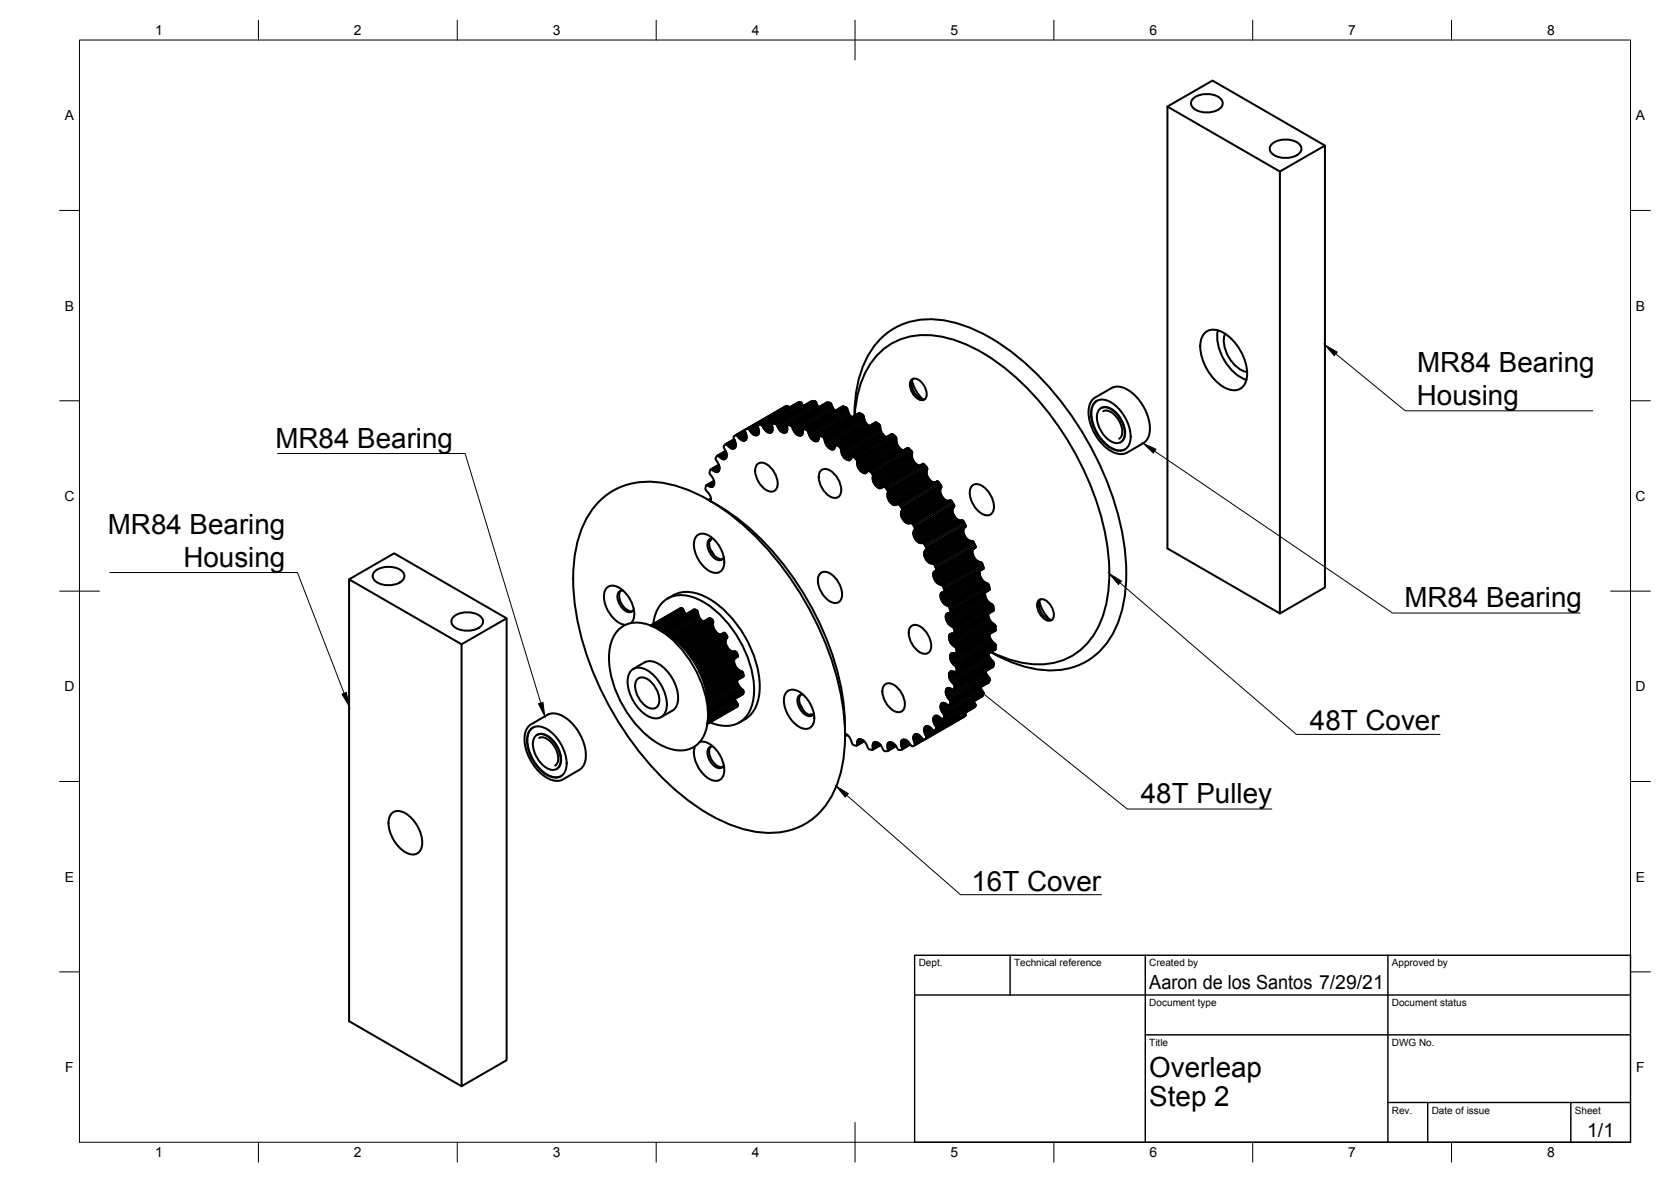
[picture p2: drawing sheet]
<svg xmlns="http://www.w3.org/2000/svg" width="420mm" height="297mm" viewBox="0 0 420 297" stroke-linecap="round" stroke-linejoin="round" font-family="sans-serif">
<g fill="none" stroke="#000" stroke-width=".51">
<path d="M293.5 26.8l28.3 16.3M300.1 24.7a5.5 5.5 0 0 1 7.1 .5 1.95 1.95 0 0 1-1.5 2.7 5.5 5.5 0 0 1-6-1.2 1.52 1.52 0 0 1 .4-2zM319.9 36.2a5.5 5.5 0 0 1 7.1 .4 1.95 1.95 0 0 1-1.6 2.7 5.5 5.5 0 0 1-5.9-1.2 1.52 1.52 0 0 1 .4-1.9zM333.1 36.6l-11.3 6.5v111.1l-28.3-16.4v-111l11.4-6.6 28.2 16.4v111l-11.3 6.6M229.1 95.6a1.8 1.8 0 0 1 2.7 .6l.7 1.1a2.53 2.53 0 0 1-.1 3.1 2.75 2.75 0 0 1-3.2-2 3.2 3.2 0 0 1-.1-2.8zM229.3 95.6a8.9 8.9 0 0 0 2.7 4.7M229.6 95.2a3.7 3.7 0 0 0 1.6 4.8l.9 .3h.5M302.9 83.7a3.8 3.8 0 0 1 4.8-.1 12.7 12.7 0 0 1 5.8 11.3 3.3 3.3 0 0 1-4.9 2.8 12.5 12.5 0 0 1-6.7-11.7l.2-.9zM306.2 83a12.1 12.1 0 0 0 7.2 12.5M308 83.8a8 8 0 0 0 2.5 8l.6 .5a4.8 4.8 0 0 0 2.5 1.2M180.6 118.5l-.5 .1M180.7 116.8l-2 1.2a1.02 1.02 0 0 0 .2 1.6 1.92 1.92 0 0 1 .3 2.7l-.2 .1"/>
<path d="M180.8 116.8l-2.1 1.2M180.8 118.3l-.7 .3h-.2M180.8 116.9l-2 1.1M180.8 117l-1.9 1M180.9 118l-1 .6-.3-.2M180.9 117.4l-1.6 .9-.3-.2M180.9 117.7l-1.3 .7-.3-.1M182.4 111.7l2.2-1.3-2.2 1.3-.4 .4v.4a2.02 2.02 0 0 1 .2 2.9h-.2M182.4 113.3l-2.1 1.2a.88 .88 0 0 0 0 1.5 1.67 1.67 0 0 1 .1 2.6M182.5 113.4l-2.2 1.1M182.5 113.4l-2.1 1.1M182.6 113.6l-1.9 1.1-.1-.1"/>
<path d="M182.6 115.1l-.8 .3M182.7 114.9l-.9 .5-.3-.1M182.7 113.9l-1.7 1-.3-.2M182.8 114.2l-1.5 .9-.3-.2M182.8 114.6l-1.3 .7-.2-.2M184.6 110.5l-2.1 1.1M184.7 110.6l-2.1 1M184.8 110.7l-2 1.1-.1-.1M184.8 112.5l-.6 .3M184.9 111.1l-1.8 1-.3-.3M184.9 112.3l-.7 .5-.3-.1M185 111.4l-1.6 .9-.3-.2"/>
<path d="M185 112.1l-1.1 .6-.3-.1M185.1 111.7l-1.5 .9-.2-.3M187.3 108.1l-2.3 1.3M187.3 108.3l-2 1.2-.1-.1M187.4 108l-2.4 1.4M187.4 108.5l-2 1.1-.1-.1M187.5 110.5l-.6 .3M187.5 108.8l-1.8 1.1-.3-.3M187.6 109.2l-1.7 1-.2-.3M187.6 110.4l-.9 .3M187.7 109.5l-1.5 .9-.3-.2M187.7 110.1l-1 .6-.2-.1"/>
<path d="M187.8 109.9l-1.3 .7-.3-.2M190.5 116.6a2.54 2.54 0 0 1 3.3 .9 5.2 5.2 0 0 1 1.5 5.3 1.95 1.95 0 0 1-3.2 0 5.5 5.5 0 0 1-1.9-5.8zM190.6 109.2l-.5 .2M190.6 107.2l-2 1.1-.2-.3M190.7 107.6l-1.9 1.1-.2-.4M190.7 109.1l-.8 .3M190.8 108l-1.7 .9-.3-.2M190.8 108.9l-.9 .5-.3-.1M190.8 108.3l-1.4 .9-.3-.3M190.9 108.6l-1.3 .7-.2-.1M193.8 108.7l.2-.1-.4 .1M194.1 106.6l-2 1.2-.2-.3"/>
<path d="M194.1 108.4l-.7 .3M194.2 107l-1.8 1.1-.3-.3M194.2 107.4l-1.6 1-.2-.3M194.2 108.2l-.8 .5h-.3M194.3 107.7l-1.4 .8-.3-.1M194.3 108l-1.2 .7-.2-.2M197.6 102.1l-12.6 7.3-.5 .3v.4a2.38 2.38 0 0 1 .3 2.5l-.4 .2M197.8 108.5l-.7 .3M197.8 102l-10.1 5.8M197.9 108.3l-.8 .5-.2-.1M197.9 102l-10 5.7M197.9 107.2l-1.7 1.1-.3-.4"/>
<path d="M198 108.1l-1.1 .6-.2-.1M198 107.6l-1.6 .9-.2-.2M198 107.9l-1.3 .7-.3-.1M198.1 102.1l-10.1 5.6M198.2 102.2l-9.9 5.7-.1-.1M198.3 102.3l-9.9 5.7-.1-.1M198.4 102.4l-.5-.4-.6 .2-9.9 5.7-.1 .4a2.04 2.04 0 0 1 .1 2.4l-.2 .1M200.9 101.1l-10.2 5.8M201.2 101l-10.2 5.8M201.3 101.1l-10 5.7M201.4 101.1l-9.9 5.7h-.1M201.5 101.2l-9.9 5.8-.1-.2"/>
<path d="M201.6 101.4l-9.9 5.7-.1-.1M201.7 109.3l-.6 .2M201.7 109.1l-.8 .4M201.8 101.8l-9.9 5.7-.2-.4M201.8 108.9l-.9 .6-.3-.1M201.9 108.7l-1.3 .7-.2-.2M201.9 108l-1.8 1-.2-.2M201.9 108.4l-1.5 .8-.3-.2M202 102l-.6-.9h-.8l-9.9 5.8-.1 .3a1.73 1.73 0 0 1-.3 2.2M204.2 100.8l-10 5.7M204.5 100.8l-9.9 5.7h-.3M204.8 100.8l-9.9 5.7h-.3"/>
<path d="M204.9 100.8l-10 5.7M205 100.9l-9.9 5.7-.1-.1M205.2 101l-9.9 5.8-.2-.2M205.3 101.2l-10 5.7v-.1M205.4 101.5l-9.9 5.8-.2-.4M205.6 101.9l-9.9 5.7-.2-.3M205.7 110.8l-.5 .1M205.7 110.6l-.7 .3M205.8 102.2l-9.9 5.7-.2-.3M205.8 110.4l-.8 .5-.3-.1M205.9 102.3l-.5-.8a.89 .89 0 0 0-1.3-.7l-10 5.8a2.58 2.58 0 0 1-.1 2M205.9 110.1l-1.2 .7-.2-.1"/>
<path d="M206 109.8l-1.5 .9-.2-.2M206.5 118.2a2.54 2.54 0 0 1 3.3 .9 5.2 5.2 0 0 1 1.4 5.3 1.95 1.95 0 0 1-3.1 0 5.5 5.5 0 0 1-1.9-5.8zM208 101.1l-10 5.7M208.3 101.1l-9.9 5.8-.3-.1M208.7 101.2l-9.9 5.7h-.4M208.8 101.3l-10 5.6M208.9 101.4l-9.9 5.7-.1-.1M209 101.5l-9.9 5.7-.1-.1M209.1 101.7l-9.9 5.7-.1-.2M209.2 102.1l-9.9 5.7-.1-.4M209.4 102.4l-9.9 5.7-.2-.3M209.6 102.8l-9.9 5.7-.2-.4"/>
<path d="M209.8 112.8l-.6 .2M209.8 103.1l-9.9 5.7-.2-.3M209.9 112.6l-.7 .4-.3-.1M210 103.3l-.6-.9a1.27 1.27 0 0 0-1.5-1.3l-9.9 5.8a2.09 2.09 0 0 1-.4 1.8l-.2 .1M210 112.3l-1.1 .6-.2-.1M210.1 112l-1.4 .8-.3-.2M211.9 102.1l-9.9 5.8M212 102.1l-10 5.7M212.4 102.2l-9.9 5.7-.3-.1M212.7 102.3l-9.9 5.8-.3-.2M212.8 102.4l-10 5.7M212.9 102.5l-9.8 5.8-.2-.2"/>
<path d="M213 102.7l-9.9 5.7v-.1M213.1 102.9l-9.9 5.7-.1-.2M213.2 103.2l-9.9 5.7-.1-.3M213.3 103.6l-9.9 5.7-.1-.4M213.5 103.9l-9.9 5.8-.2-.4M213.7 104.3l-9.9 5.7-.2-.3M213.9 104.5l-9.9 5.8-.2-.3M214 115.3l-.6 .4-.3-.1M214.1 115l-1 .6-.2-.1M214.2 104.8l-9.9 5.7-.3-.2M214.2 104.8a4.2 4.2 0 0 1-1.3-2.3l-1.1-.3-9.8 5.7a1.68 1.68 0 0 1-.7 1.6M214.8 104.5a28.1 28.1 0 0 1 5.9-18.6 17.7 17.7 0 0 1 17.1-5.3 45.3 45.3 0 0 1 22.5 13 79.1 79.1 0 0 1 22.6 44.9 35.5 35.5 0 0 1-3.3 21.1 17.5 17.5 0 0 1-19.3 8.5 33.9 33.9 0 0 1-11.2-4.2"/>
<path d="M214.9 104.4a23.4 23.4 0 0 1 6.9-16.3 17.8 17.8 0 0 1 17.2-2.9 48.9 48.9 0 0 1 22.5 15.9 72.6 72.6 0 0 1 17.3 39.6 30.7 30.7 0 0 1-3.9 19.1 16.3 16.3 0 0 1-17.2 6.9 30.4 30.4 0 0 1-8.5-2.9M216.1 103.8l-10 5.7M216.2 103.8l-10 5.7M216.5 104l-9.9 5.7-.3-.2M216.8 104.1l-9.9 5.8-.3-.2M217 104.3l-9.9 5.7-.2-.1M217.1 104.4l-9.9 5.7-.1-.1M217.1 104.5l-9.8 5.8-.1-.2M217.2 104.7l-9.9 5.7v-.1M217.3 105.1l-9.9 5.7-.1-.4M217.4 105.4l-9.9 5.7-.1-.3M217.5 105.8l-9.9 5.7-.1-.4"/>
<path d="M217.7 106.1l-9.9 5.8-.2-.4M217.9 106.4l-9.9 5.7-.2-.2M218 118.7l-.7 .2M218.1 106.7l-9.9 5.7-.2-.3M218.2 118.4l-.9 .5-.3-.1M218.3 106.9l-9.9 5.7-.2-.2M218.5 107a3.9 3.9 0 0 1-1.4-2.6l-1.1-.6-9.9 5.7-.3 1.1-.4 .3M220.2 106.1l-10 5.8M220.3 106.2l-10 5.7M220.7 106.4l-9.9 5.7-.3-.2M221 106.6l-9.9 5.7-.3-.2M221.1 106.7l-9.9 5.7-.1-.1"/>
<path d="M221.2 106.9l-9.9 5.7-.1-.2M221.3 107l-9.9 5.8-.1-.2M221.3 107.2l-9.9 5.7v-.1M221.4 107.5l-9.9 5.7-.1-.3M221.4 107.9l-9.9 5.7v-.4M221.5 108.2l-9.9 5.7-.1-.3M221.7 108.6l-9.9 5.7-.2-.4M221.8 108.9l-9.9 5.7-.1-.3M222.1 109.2l-9.9 5.7-.3-.3M222.3 109.4l-9.9 5.8-.2-.3M222.5 109.7l-9.9 5.7-.2-.2M222.8 109.8l-9.9 5.7-.3-.1"/>
<path d="M222.9 109.8a3.3 3.3 0 0 1-1.7-2.9l-1.1-.8-9.9 5.8-.3 .7-.5 .4M224.2 109.1l-10 5.7M224.4 109.1l-10.1 5.7M224.5 109.1l-10 5.7M224.8 109.4l-9.9 5.7-.3-.2M225.1 109.7l-9.9 5.7-.3-.3M225.2 109.8l-9.9 5.7-.1-.1M225.3 109.9l-9.9 5.8-.1-.2M225.4 110.1l-9.9 5.7-.1-.1M225.4 110.3l-9.9 5.7v-.2M225.4 110.6l-9.9 5.7v-.3M225.4 110.9l-9.9 5.7v-.3"/>
<path d="M225.5 111.3l-9.9 5.7-.1-.4M225.6 111.6l-9.9 5.8-.1-.4M225.7 112l-9.8 5.7-.2-.3M226 112.3l-10 5.7-.1-.3M226.2 112.5l-9.9 5.7-.3-.2M226.4 112.8l-9.9 5.7-.2-.3M226.7 113l-10 5.7-.2-.2M226.9 113.1l-9.9 5.7-.3-.1M227.1 113.2a3.1 3.1 0 0 1-1.8-3.3l-.8-.8h-.4l-9.9 5.7-.4 .7-.4 .2M228.3 112.6l-10 5.7M228.4 112.6l-10 5.7M228.5 112.7l-9.9 5.7-.1-.1"/>
<path d="M228.8 113l-9.9 5.7-.3-.3M229.2 113.3l-10 5.7-.3-.3M229.3 113.4l-9.9 5.7-.2-.1M229.3 114.2l-9.9 5.7 .1-.3M229.3 114.5l-9.9 5.7v-.3M229.3 113.6l-9.9 5.7v-.2M229.3 114.8l-9.9 5.8v-.4M229.4 113.9l-9.9 5.7v-.1M229.4 113.8l-9.9 5.7-.1-.2M229.4 115.2l-9.9 5.7-.1-.3M229.6 115.5l-10 5.7-.1-.3M229.7 115.8l-9.9 5.7-.2-.3"/>
<path d="M229.9 116.1l-9.9 5.7-.2-.3M230.1 116.4l-9.9 5.7-.2-.3M230.4 116.6l-9.9 5.7-.3-.2M230.6 116.8l-9.9 5.7-.2-.2M230.9 116.9l-9.9 5.7-.3-.1M231.1 117l-9.9 5.7-.2-.1M231.2 117a2.86 2.86 0 0 1-1.9-3.4l-.8-.9-.3-.1-9.9 5.7-.8 .6M232.1 116.6l-10 5.7M232.3 116.6l-10.1 5.7M232.4 116.7l-9.9 5.7-.1-.1M232.7 117l-9.9 5.8-.3-.4M233 117.4l-9.9 5.7-.3-.3"/>
<path d="M233 118.9l-9.9 5.7v-.3M233 118.5l-9.9 5.8 .1-.3M233 119.2l-9.9 5.7v-.3M233.1 117.5l-9.9 5.7-.1-.1M233.1 118.2l-9.9 5.8v-.3M233.2 117.7l-10 5.7v-.2M233.2 118l-10 5.7 .1-.1M233.2 119.5l-10 5.8-.1-.4M233.2 117.9l-9.9 5.7-.1-.2M233.3 119.9l-9.9 5.7-.2-.3M274.8 100.3l4.7-2.8 .8-.3h1.2l.9 .2 2.1 1.2 1.5 1.5 1.1 1.4 .9 1.5 .7 1.9 .4 2.1v1.3l-.3 1.5-.6 .9-.8 .7-4.8 2.6-1 .1-1-.2-2.4-1.3-1.5-1.6-1-1.3-1-1.8-.7-1.9-.3-1.9 .1-1.7 .4-1.2zM275.5 100.9a3.8 3.8 0 0 1 4.6 .7 10.7 10.7 0 0 1 4.1 9.1 2.78 2.78 0 0 1-4 2.3 10.5 10.5 0 0 1-5.8-10l.2-.9z"/>
<path d="M275.8 100.7a4.1 4.1 0 0 0-1.3 4.2 10.4 10.4 0 0 0 6.4 8.2l1.4 .1 .6-.3M276.4 102.9a2.53 2.53 0 0 1 3.5 .3 6.9 6.9 0 0 1 2.6 7.1 2.09 2.09 0 0 1-3.2 .6 7.4 7.4 0 0 1-3.4-6.8zM276.9 102.5l-.1 .1M276.9 102.5a3.4 3.4 0 0 1 3.8 1.3 6.6 6.6 0 0 1 2 6.4l-.9 1M277.4 103.3l.8-.1 1.1 .3 1.2 1 1 1.3 .5 1.4 .2 1.4-.2 1-.6 .7M151.2 125.4a18.6 18.6 0 0 1 18-3.5 49.6 49.6 0 0 1 22.4 14.6 78.8 78.8 0 0 1 20.6 42.9 35.4 35.4 0 0 1-3.3 21.1 17.5 17.5 0 0 1-19.4 8.4 45.2 45.2 0 0 1-22.4-12.9 79.1 79.1 0 0 1-22.7-45 35.4 35.4 0 0 1 3.3-21.1l1.1-1.7zM175.1 134.7a2.75 2.75 0 0 1 3.9 .4 7.6 7.6 0 0 1 2.8 7.7 2.27 2.27 0 0 1-3.5 .7 8.1 8.1 0 0 1-3.7-7.5zM178.6 135.4h.2l-.1 .3-.3 .3 .2-.1M178.6 135.8l-.2 .1M178.7 138.2l.8 1.3M178.7 135.4a3.7 3.7 0 0 0 1.6 4.8l.9 .3h.5M178.7 135.6l-.2 .1"/>
<path d="M178.8 125.4l-.5 .3a65.8 65.8 0 0 1 26.2 27.7 63.2 63.2 0 0 1 8 31.5M178.8 125.3l-.6 .4M178.8 125.7l-.3 .2M179.3 135.4a1.33 1.33 0 0 0-1.4 1.7 4 4 0 0 0 3.2 3.7l.7-.4 .2-.3M179.3 122.2l-.6 .2M179.5 121.9l-.8 .5-.3-.1M179.5 120.8l-1.8 1.1a1.29 1.29 0 0 0 .4 2l.6 1 .1 1.1M179.5 120.9l-1.8 1M179.6 121l-1.8 .9M179.6 121.6l-1.2 .7-.2-.2M179.6 121.3l-1.4 .8-.3-.1M222 122.4l-.8 .3"/>
<path d="M225.3 126.9l10.2-5.9a1.53 1.53 0 0 1 .9 2.3 2.28 2.28 0 0 0 2.7 2.5 1.42 1.42 0 0 1 .7 1.7 2.43 2.43 0 0 0 2.3 3.3 1.56 1.56 0 0 1 .6 1.6 2.18 2.18 0 0 0 .9 3.4l.8 .2a1.74 1.74 0 0 1 .8 1.7l-9.8 5.6M233.5 120.2l-9.9 5.7-.2-.3M233.7 120.4l-9.9 5.8-.2-.3M233.9 120.7l-9.9 5.7-.2-.2M234.1 120.9l-9.9 5.7-.2-.2M234.4 121.1l-9.9 5.7-.3-.2M234.7 121.2l-10 5.7-.2-.1M234.9 121.2l-9.9 5.7h-.3M235.1 121.2l-10.1 5.7M235.3 121.1a2.07 2.07 0 0 1-2.3-1.9v-.7a1.47 1.47 0 0 0-1-1.9l-10.5 6.1M235.6 121l-9.9 5.7M235.8 121l-10.1 5.7"/>
<path d="M235.9 121.1l-9.9 5.7-.1-.1M236 121.2l-9.9 5.7-.1-.1M236.3 121.5l-9.9 5.7-.3-.3M236.4 123.3l-9.9 5.7 .1-.3M236.4 123.6l-9.9 5.7v-.3M236.5 123l-9.9 5.7 .1-.3M236.5 123.9l-9.9 5.8-.1-.4M236.6 121.9l-9.9 5.7-.3-.4M236.6 122.7l-9.9 5.7 .1-.2M236.6 124.3l-9.9 5.7-.1-.3M236.6 122.1l-9.8 5.7-.1-.2M236.7 122.5l-9.9 5.6"/>
<path d="M236.7 122.2l-9.9 5.7v-.1M236.7 122.4l-9.9 5.7v-.2M236.8 124.6l-9.9 5.7-.2-.3M237 124.9l-9.9 5.7-.2-.3M237.2 125.1l-9.9 5.8-.2-.3M237.4 125.4l-9.9 5.7-.2-.2M237.6 125.6l-9.8 5.7-.3-.2M237.9 125.8l-9.9 5.7-.2-.2M238.2 125.8l-9.9 5.7h-.3M238.4 125.8l-9.9 5.8-.2-.1M238.7 125.8l-10.2 5.8M238.9 125.7l-10.1 5.8"/>
<path d="M239 125.7l-10 5.8M239.1 125.8l-10 5.6M239.2 125.9l-9.9 5.7-.1-.1M239.4 126l-9.9 5.7-.2-.1M239.5 128.3l-9.9 5.7 .1-.3M239.5 128l-9.8 5.7v-.2M239.5 128.6l-9.8 5.8-.1-.4M239.6 126.4l-9.9 5.7-.2-.4M239.6 127.7l-9.9 5.8 .1-.2M239.6 129l-9.9 5.7v-.3M239.8 127.5l-10 5.8 .2-.2M239.8 129.3l-9.9 5.7-.2-.3"/>
<path d="M239.8 126.8l-9.8 5.7-.3-.4M239.9 127.3l-9.9 5.7M239.9 126.9l-9.9 5.7v-.1M239.9 129.6l-9.9 5.7-.1-.3M239.9 127.2l-9.9 5.8 .1-.2M240 127.1l-9.9 5.7-.1-.2M240.1 129.9l-9.9 5.7-.2-.3M240.3 130.2l-9.9 5.7-.2-.3M240.6 130.4l-9.9 5.7-.3-.2M240.8 130.6l-9.9 5.7-.2-.2M241.1 130.7l-9.9 5.7-.3-.1M241.4 130.8l-9.9 5.7-.3-.1"/>
<path d="M241.6 130.8l-10.1 5.7M241.9 130.8l-10.2 5.7M242 130.8l-10 5.7M242.1 130.8l-10 5.7M242.2 130.9l-9.9 5.8-.1-.2M242.2 133.3l-9.9 5.7 .1-.3M242.2 133.6l-9.9 5.7v-.3M242.3 133.9l-9.9 5.7-.1-.3M242.3 133l-9.9 5.7 .1-.2M242.3 131.1l-9.9 5.7-.1-.1M242.4 134.2l-9.9 5.7-.1-.3M242.4 132.8l-9.9 5.7 .2-.2"/>
<path d="M242.5 134.5l-9.9 5.7-.1-.3M242.5 131.5l-9.8 5.7-.3-.4M242.6 132.6l-9.9 5.7 .2-.2M242.7 134.8l-9.9 5.8-.2-.4M242.7 132.4l-9.8 5.7M242.8 131.9l-9.9 5.7-.2-.4M242.8 132l-9.9 5.8v-.2M242.8 132.3l-9.9 5.8v-.2M242.8 132.2l-9.9 5.7v-.1M242.9 135.1l-9.9 5.8-.2-.3M243.1 135.4l-9.9 5.7-.2-.2M243.4 135.6l-9.9 5.7-.3-.2"/>
<path d="M243.6 135.8l-9.9 5.7-.2-.2M243.9 135.9l-9.9 5.7-.3-.1M244.2 135.9l-9.9 5.8-.3-.1M244.4 122.2a2.22 2.22 0 0 1 3.1 .3 6.1 6.1 0 0 1 2.2 6.1 1.81 1.81 0 0 1-2.8 .5 6.1 6.1 0 0 1-2.8-6.5zM244.4 136l-9.9 5.7h-.2M244.5 138.6l-9.9 5.7 .1-.2M244.5 138.9l-9.8 5.8-.1-.4M244.6 136l-10.1 5.7M244.6 138.4l-9.9 5.7 .1-.3M244.6 139.3l-9.9 5.7v-.3M244.7 138.1l-9.9 5.7 .1-.2M244.7 136.1l-9.9 5.7-.1-.1"/>
<path d="M244.7 139.6l-9.9 5.7-.1-.3M244.8 136.2l-9.9 5.7-.1-.1M244.8 137.9l-9.9 5.7 .4-.2M244.9 139.9l-9.9 5.7-.2-.3M244.9 136.3l-9.9 5.8-.1-.2M244.9 137.8a2.02 2.02 0 0 0 .6 2.9l.3 .3a1.64 1.64 0 0 1 1.5 2l-9.9 5.6M245.1 136.8l-9.9 5.7-.2-.4M245.3 137.2l-9.9 5.7-.2-.4M245.3 137.6l-9.9 5.6M245.3 137.3l-9.9 5.8v-.2M245.3 137.5l-9.9 5.7v-.1M87.8 145.6l11.3-6.5 28.3 16.3"/>
<path d="M94.3 143.5a5.5 5.5 0 0 1 7.2 .5 1.95 1.95 0 0 1-1.6 2.7 5.5 5.5 0 0 1-6-1.2 1.52 1.52 0 0 1 .4-2zM114.1 155a5.5 5.5 0 0 1 7.2 .4 1.95 1.95 0 0 1-1.6 2.7 5.5 5.5 0 0 1-6-1.2 1.52 1.52 0 0 1 .4-1.9zM155.5 158.2a7.4 7.4 0 0 1 8.7-.7 26.5 26.5 0 0 1 12.9 16 16.1 16.1 0 0 1-.2 11.5 6.6 6.6 0 0 1-8.7 3.1 23.4 23.4 0 0 1-12.2-12 20.6 20.6 0 0 1-2.2-14.9l.4-1.2zM156.1 148.4a3.7 3.7 0 0 0 1.5 4.8l1 .4h.5M156.6 148.4a1.33 1.33 0 0 0-1.3 1.8 4 4 0 0 0 3.2 3.6l.6-.3 .3-.4M158.7 156.6a5.2 5.2 0 0 0-.3-6 5.2 5.2 0 0 0-5.1-3.3 2.86 2.86 0 0 0-1.4 3.4 8 8 0 0 0 4.7 6.2l.6 .1M164.3 156.8a7.2 7.2 0 0 1 6.6-7.2 14.9 14.9 0 0 1 10.1 4.8 28 28 0 0 1 8.6 19.9 8 8 0 0 1-4.9 7.8 8.6 8.6 0 0 1-6.2-.6M165.6 158.2l2.1 1.2M167.7 159.4a22.8 22.8 0 0 1 10.3 20.3M167.9 150.4a8.6 8.6 0 0 1 9.8-.3 27.7 27.7 0 0 1 13.3 23.2 8.9 8.9 0 0 1-3.7 7.5M171.2 152.9l-7.6 4.3M171.4 152.8l-7.7 4.5"/>
<path d="M171.5 152.9l-7.7 4.4M171.6 153l-7.6 4.4M171.7 153.1l-7.5 4.4M171.8 153.3l-7.4 4.3M172 153.6l-7.2 4.2M172.2 154l-7 4M172.4 154.3l-6.8 3.9M172.5 154.4l-.9-1.4-.6-.1-7.4 4.3M174.6 153.1l-8.8 5.2M174.9 153.2l-9 5.2M175.1 153.3l-8.9 5.2M175.2 153.4l-8.9 5.2"/>
<path d="M175.3 153.6l-8.8 5.1M175.4 153.7l-8.8 5.1M175.5 153.9l-8.7 5M175.6 154.2l-8.4 4.9M175.6 154.6l-8.1 4.7M175.8 154.9l-7.9 4.6M175.9 155.3l-7.6 4.4M176.1 155.6l-7.5 4.4M176.4 155.9l-7.5 4.3M176.6 156.1l-7.4 4.3M176.8 156.2a3.8 3.8 0 0 1-1.5-2.6l-.8-.4-8.8 5M178.5 155.3l-9.1 5.3"/>
<path d="M178.6 155.3l-9.1 5.3M178.9 155.5l-9.2 5.3M179.1 155.8l-9.1 5.2M179.2 155.9l-9.1 5.2M179.3 157l-8.4 4.8M179.3 156l-9 5.3M179.3 156.6l-8.6 5M179.3 157.3l-8.2 4.7M179.3 156.2l-8.9 5.2M179.3 156.3l-8.8 5.2M179.4 157.7l-8.1 4.6M179.5 158l-7.9 4.5"/>
<path d="M179.7 158.3l-7.8 4.5M179.9 158.6l-7.8 4.5M180.1 158.8l-7.8 4.6M180.3 159.1l-7.8 4.5M180.6 159.3l-7.9 4.5M180.8 159.4l-7.9 4.6M181.1 159.5l-8.1 4.7M181.2 159.5a2.85 2.85 0 0 1-1.9-3.5l-.4-.5-.5-.2-9 5.2M182.1 159l-9 5.2M182.2 159.1l-9.1 5.2M182.4 159.2l-9.2 5.2M182.6 159.4l-9.2 5.3"/>
<path d="M182.8 159.7l-9.2 5.3M182.9 159.9l-9.2 5.2M206.2 144.2a2.22 2.22 0 0 1 3.1 .3 6.1 6.1 0 0 1 2.2 6.1 1.81 1.81 0 0 1-2.8 .5 6.1 6.1 0 0 1-2.8-6.5zM229.1 157.4a2.54 2.54 0 0 1 3.3 .9 5.2 5.2 0 0 1 1.5 5.3 1.95 1.95 0 0 1-3.2-.1 5.5 5.5 0 0 1-1.9-5.7zM237.4 148.7l-.7 .3 .5-.3M238.8 154l-1 .6 .1-.2M238.9 154l-1 .4 .5-.3M239.3 159.2l-.6 .4 .5-.4h.7M239.6 159.2l-1 .6 .1-.2M245 140.2l-9.9 5.7-.1-.3M245.2 140.5l-9.8 5.7-.3-.3M245.5 140.7l-9.9 5.8-.2-.3"/>
<path d="M245.8 141l-9.9 5.7-.3-.2M246 141.1l-9.9 5.7-.2-.1M246.3 141.2l-9.9 5.7-.3-.1M246.4 143.8l-9.9 5.7v-.3M246.4 144l-9.9 5.8v-.3M246.4 144.4l-9.9 5.7v-.3M246.4 143.5l-9.9 5.7 .2-.2M246.5 144.7l-9.9 5.7-.1-.3M246.5 143.4a2.85 2.85 0 0 0 2 3.4l.4 1.1-.1 .4-9.8 5.6M246.6 141.3l-9.9 5.7-.3-.1M246.6 145l-9.9 5.7-.1-.3M246.7 141.3l-10 5.7"/>
<path d="M246.7 145.3l-9.9 5.7-.1-.3M246.8 141.4l-9.9 5.7-.1-.1M246.9 145.6l-9.9 5.7-.2-.3M247 141.6l-10 5.7-.1-.2M247 141.7l-9.9 5.7-.1-.1M247.1 145.9l-9.9 5.7-.2-.3M247.2 142.1l-9.9 5.8-.2-.5M247.3 142.6l-9.9 5.7-.1-.4M247.3 142.9l-9.9 5.7v-.2M247.4 142.7l-10 5.7v-.1M247.4 146.1l-9.9 5.8-.3-.3M247.7 146.3l-9.9 5.7-.3-.1"/>
<path d="M247.7 149.1l-9.9 5.7v-.2M247.7 149.4l-9.9 5.7v-.3M247.7 148.9a3.1 3.1 0 0 0 1.9 3.1l.3 1.2-.1 .3-9.8 5.7M247.7 149.7l-9.9 5.7v-.3M247.8 150l-9.9 5.8-.1-.4M247.9 150.4l-9.9 5.7-.1-.3M248 146.5l-9.9 5.7-.3-.2M248.1 150.7l-9.9 5.7-.2-.3M248.2 146.6l-9.9 5.7-.2-.1M248.3 151l-9.9 5.7-.2-.3M248.4 146.6l-10.1 5.7M248.5 154.2a3.3 3.3 0 0 0 1.8 2.9v1.4l-9.8 5.6"/>
<path d="M248.5 146.8l-9.9 5.7-.1-.1M248.5 154.3l-9.9 5.7v-.2M248.5 154.6l-9.9 5.7v-.3M248.6 151.3l-9.9 5.7-.3-.3M248.6 154.9l-9.9 5.8-.1-.4M248.6 146.9l-9.9 5.7-.1-.1M248.6 155.3l-9.8 5.7-.1-.3M248.7 147.1l-9.9 5.7-.1-.2M248.8 159.4a3.8 3.8 0 0 0 1.5 2.6v1.2l-9.9 5.7M248.8 147.5l-9.9 5.7-.1-.4M248.8 155.6l-9.9 5.7-.1-.3M248.8 159.6l-9.9 5.7v-.3"/>
<path d="M248.8 151.5l-9.8 5.7-.3-.2M248.9 148.2l-9.9 5.7v-.1M248.9 159.9l-9.9 5.8-.1-.4M248.9 147.9l-9.9 5.7-.1-.4M248.9 148.1l-9.9 5.7v-.2M249 155.9l-9.9 5.7-.2-.3M249.1 151.7l-9.9 5.7-.2-.2M249.2 156.2l-9.9 5.7-.2-.3M249.4 151.8l-9.9 5.8-.3-.2M249.5 156.5l-9.9 5.7-.3-.3M249.5 151.9l-9.9 5.7h-.1M249.6 152l-9.9 5.8-.1-.2"/>
<path d="M249.7 152.2l-9.9 5.7-.1-.1M249.7 156.7l-9.9 5.7-.2-.2M249.8 152.4l-9.9 5.7-.1-.2M249.9 152.8l-10 5.7v-.4M249.9 153.4l-9.9 5.8v-.2M249.9 153.2l-9.9 5.7-.1-.4M249.9 153.3l-9.9 5.7v-.1M250 156.9l-9.9 5.7-.3-.2M250.1 157l-9.9 5.7-.1-.1M250.3 157.1l-10 5.8-.1-.2M250.3 157.3l-9.9 5.7-.1-.1M250.4 157.5l-9.9 5.7-.1-.2"/>
<path d="M250.4 157.9l-9.9 5.7v-.4M250.4 158.2l-9.9 5.8v-.4M250.4 158.4l-9.9 5.7v-.1M261.1 151a1.8 1.8 0 0 1 2.7 .6l.7 1.1a2.53 2.53 0 0 1-.1 3.2 2.75 2.75 0 0 1-3.2-2 3.2 3.2 0 0 1-.1-2.9zM261.3 151.1a8.9 8.9 0 0 0 2.7 4.7M261.6 150.6a3.7 3.7 0 0 0 1.6 4.8l.9 .4 .5-.1M116.1 161.9l11.3-6.5v111l-11.3 6.6zM116.1 161.9l-28.3-16.3v111l28.3 16.4M159 168.3a3.7 3.7 0 0 1 4.5 .7 10.6 10.6 0 0 1 4.1 9 2.74 2.74 0 0 1-4 2.3 10.4 10.4 0 0 1-5.7-10l.2-.8zM159.2 168.1l2.9-1.6a4 4 0 0 1 4.2 .8 10.3 10.3 0 0 1 4 9.7l-.7 1.2-.5 .4M160.2 170.7a2.22 2.22 0 0 1 3.2 .4 6.1 6.1 0 0 1 2.1 6 1.81 1.81 0 0 1-2.8 .6 6.1 6.1 0 0 1-2.8-6.5zM169.1 178.6l-2.9 1.6"/>
<path d="M173 164.2l9-5.2a1.04 1.04 0 0 1 .6 1.7 2.45 2.45 0 0 0 2.4 3.1l.5 .9v.4l-9 5.2M182.4 161.3l-8.1 4.7M182.5 161l-8.3 4.8M182.5 161.6l-8 4.6M182.6 160.7l-8.5 4.9M182.6 161.9l-8 4.6M182.7 160.5l-8.7 5M182.7 162.2l-7.9 4.6M182.8 160.3l-8.9 5.1M182.9 162.5l-7.9 4.6M182.9 160l-9.1 5.3M182.9 160.2l-9 5.2"/>
<path d="M183 162.8l-7.8 4.6M183.3 163.1l-8 4.6M183.5 163.4l-8 4.6M183.7 163.5l-8.1 4.7M184 163.7l-8.3 4.8M184.3 163.7l-8.5 4.9M184.6 163.7l-8.7 5M184.6 166.1l-7.9 4.6M184.6 165.9l-8 4.6M184.6 166.5l-7.8 4.5M184.6 165.6l-8.1 4.7M184.7 166.8l-7.8 4.5"/>
<path d="M184.7 165.5a2.65 2.65 0 0 0 1.5 3.1l-8.6 5M184.8 175.6l.7 1.5-.2 .6-7.5 4.3M184.8 175.7l-6.8 3.9M184.8 163.7l-8.9 5.1M184.8 167.1l-7.8 4.5M184.9 163.7l-9 5.2M185 167.4l-7.9 4.5M185 176.1l-7 4M185 163.8l-9 5.2M185.1 167.7l-7.9 4.6M185.2 176.4l-7.2 4.2M185.2 163.9l-9.2 5.2"/>
<path d="M185.3 164l-9.2 5.3M185.3 170.9a4 4 0 0 0 1.6 2.7l-.1 .9-8.8 5 8.9-5.1M185.4 171.2l-7.5 4.3M185.4 168l-8.1 4.6M185.4 176.7l-7.5 4.3M185.4 177.5l-7.6 4.4M185.4 164.3l-9.1 5.3M185.4 171.5l-7.5 4.3M185.5 176.9l-7.6 4.4M185.5 171.8l-7.5 4.4M185.5 177.1l-7.6 4.4M185.5 177.3l-7.6 4.5"/>
<path d="M185.5 164.7l-9.1 5.3M185.5 165l-9 5.2M185.6 177.2l-7.7 4.5M185.6 164.8l-9.2 5.3M185.6 168.2l-8.2 4.8M185.7 172.2l-7.7 4.4M185.9 172.5l-7.9 4.5M185.9 168.4l-8.4 4.9M186.1 172.8l-8.1 4.7M186.2 168.6a1.06 1.06 0 0 1 .7 1.4l-9 5.2M186.4 173l-8.4 4.9M186.5 168.7l-8.9 5.1"/>
<path d="M186.6 168.7l-9 5.2M186.7 173.3l-8.7 5M186.7 168.9l-9 5.2M186.8 173.4l-8.8 5.1M186.8 169l-9.1 5.3M186.9 169.2l-9.2 5.2M186.9 173.6l-8.9 5.1M186.9 169.5l-9.1 5.3M186.9 174.1l-8.9 5.2M187 169.9l-9.1 5.3M187 173.7l-9 5.2M187 169.8l-9.2 5.3"/>
<path d="M187 173.8l-9 5.2M197.8 173.9a2.75 2.75 0 0 1 3.8 .4 7.6 7.6 0 0 1 2.8 7.7 2.27 2.27 0 0 1-3.5 .7 8.1 8.1 0 0 1-3.7-7.5zM201.1 177l.7 1.3M201.3 174.6a3.7 3.7 0 0 0 1.6 4.8l1 .3h.4M201.9 174.5a1.33 1.33 0 0 0-1.4 1.8 4 4 0 0 0 3.2 3.7l.7-.4 .2-.4M203.8 179.6l-.2 .1h.8h-.2M203.9 179.6l-.2 .1M204.1 179.6l-.2 .2M222.5 172a2.54 2.54 0 0 1 3.3 1 5.2 5.2 0 0 1 1.4 5.2 1.95 1.95 0 0 1-3.1 0 5.5 5.5 0 0 1-1.9-5.8zM235.1 179.9l-.1 .1a1.74 1.74 0 0 1 1.9 .7h.1M235.4 179.8l-.6 .3 .2-.1M235.6 179.8l-.9 .5 .1-.2"/>
<path d="M235.8 179.9l-1.1 .7v-.3M237.1 176.6l-.4 .3a1.48 1.48 0 0 1 1.9 .4h.1M237.3 176.6l-.7 .4 .1-.1M237.5 176.7l-1 .6 .1-.3M237.8 176.8l-1.3 .8v-.3M238 177l-1.5 .8v-.2M238.3 177.2l-1.8 1v-.4M238.4 172.9l-.4 .2a1.72 1.72 0 0 1 1.7 .2M238.5 172.9l-.6 .4 .1-.2M238.8 172.9l-1 .6 .1-.2M239 173l-1.2 .7v-.2M239.1 168.7l-.2 .1 .4-.1 1 .3"/>
<path d="M239.3 168.7l-.5 .3 .1-.2M239.3 173.2l-1.5 .8v-.3M239.4 164.1l-.3 .2 .3-.2 1 .1M239.5 168.7l-.8 .5 .1-.2M239.6 173.3l-1.8 1v-.3M239.7 164.1l-.7 .4 .1-.2M239.8 168.8l-1.2 .6 .1-.2M240 164.2l-1.1 .6 .1-.3M240 168.9l-1.4 .8v-.3M240.3 164.2l-1.4 .8v-.2M242.7 179.1l.1 .7-.5 .4-9.9 5.7 .3-.2M242.7 179.3l-9.8 5.7v.2l9.9-5.7"/>
<path d="M242.8 179.9l-9.9 5.6M242.8 179.8l-9.9 5.7v-.2M242.8 179.6l-9.9 5.7v-.1M244.8 176.2l.5 1-.4 .7-9.9 5.7 .2-.2M245 176.5l-9.9 5.7-.2-.3M245.1 177.7l-9.9 5.7 .2-.2M245.2 176.9l-9.9 5.7-.2-.4M245.3 177l-9.9 5.7-.1-.1M245.3 177.4l-9.9 5.7M245.3 177.2l-9.9 5.7v-.2M245.3 177.3l-9.9 5.8v-.2M246.5 172.7l.5 .8a.9 .9 0 0 1 0 1.5l-9.9 5.7"/>
<path d="M246.6 172.8l-9.9 5.7-.2-.3M246.7 173.2l-9.8 5.7-.2-.4M247 173.5l-10 5.7-.1-.3M247 174.9l-9.9 5.8 .2-.3M247.2 173.8l-9.9 5.7-.3-.3M247.2 174.7l-9.9 5.7 .1-.2M247.3 174l-9.9 5.7-.1-.2M247.3 174.4l-9.9 5.8v-.2M247.3 174.1l-9.9 5.8v-.2M247.4 174.3l-10 5.7v-.1M247.8 168.7l.4 .9a1.27 1.27 0 0 1 .4 1.9l-9.8 5.7M247.8 168.9l-9.9 5.8-.1-.4"/>
<path d="M248 169.3l-9.9 5.7-.2-.3M248.2 169.6l-9.9 5.8-.2-.4M248.4 170l-9.9 5.7-.2-.3M248.5 164.2a4.2 4.2 0 0 0 1.4 2.3l-.3 1.1-9.8 5.7M248.5 164.3l-9.9 5.7v-.3M248.6 164.6l-9.9 5.8-.1-.4M248.7 170.3l-9.9 5.7-.3-.3M248.7 171.5l-9.9 5.7 .1-.3M248.7 165l-9.9 5.7-.1-.3M248.8 170.4l-9.9 5.7-.1-.1M248.8 171.2l-9.9 5.7 .1-.3M248.9 170.6l-9.9 5.7-.1-.2"/>
<path d="M248.9 170.7l-9.9 5.8v-.2M248.9 170.9l-9.9 5.7v-.1M248.9 165.3l-9.9 5.7-.2-.3M249 160.3l-9.9 5.7-.1-.3M249.1 160.6l-9.9 5.7-.1-.3M249.2 165.6l-10 5.8-.2-.4M249.3 160.9l-9.9 5.8-.2-.4M249.4 165.9l-9.9 5.7-.3-.2M249.6 161.2l-9.9 5.7-.3-.2M249.7 166.2l-9.9 5.7-.3-.3M249.7 167.6l-9.8 5.6M249.8 166.3l-9.9 5.7-.1-.1"/>
<path d="M249.8 167.5l-9.9 5.7v-.3M249.8 161.5l-9.9 5.7-.2-.3M249.9 166.5l-9.9 5.7-.1-.2M249.9 167.1l-10 5.8 .1-.4M249.9 166.7l-9.9 5.7v-.2M249.9 166.8l-9.9 5.7v-.1M250.1 161.7l-9.9 5.7-.3-.2M250.2 161.8l-9.9 5.7-.1-.1M250.3 162l-9.9 5.7-.1-.2M250.3 163.2l-9.8 5.6M250.4 163.1l-9.9 5.7v-.4M250.4 162.2l-9.9 5.7-.1-.2"/>
<path d="M250.4 162.3l-9.9 5.7v-.1M250.4 162.7l-9.9 5.7v-.4M132.8 182.6l.7-.6 4.9-2.6h1.6l1.1 .4 1.4 .8 1.6 1.5 1.2 1.5 1.5 3.3 .4 1.7 .1 1.7-.2 1.1-.6 1.3-.7 .7-5 2.8-1.7-.1-.9-.3-1.5-.9-2.3-2.3-1.4-2.4-.8-1.9-.3-1.6v-1.9l.3-1.1zM133.7 183.1a3.8 3.8 0 0 1 4.6 .7 10.7 10.7 0 0 1 4.1 9 2.78 2.78 0 0 1-4 2.4 10.5 10.5 0 0 1-5.8-10.1l.2-.8zM134 182.8a4.1 4.1 0 0 0-1.3 4.2 10.4 10.4 0 0 0 6.4 8.3h1.4l.6-.2M134.6 185a2.53 2.53 0 0 1 3.5 .4 6.9 6.9 0 0 1 2.6 7 2.09 2.09 0 0 1-3.2 .6 7.4 7.4 0 0 1-3.4-6.8zM135.1 184.6l-.1 .1M135.1 184.6a3.4 3.4 0 0 1 3.8 1.3 6.6 6.6 0 0 1 1.9 6.4l-.8 1M135.6 185.4l.8-.1 1.2 .4 1.1 1 1 1.4 .5 1.4 .2 1.4-.2 .8-.6 .7M175.9 186.5a5.2 5.2 0 0 1 5.1 3.2 5.2 5.2 0 0 1 .3 6.1 2.86 2.86 0 0 1-3.7-.5 8 8 0 0 1-3-7.2l.2-.6M178.7 187.6a3.7 3.7 0 0 0 1.6 4.8l.9 .4h.5M179.3 187.6a1.33 1.33 0 0 0-1.4 1.8 4 4 0 0 0 3.2 3.6l.7-.3 .2-.4"/>
<path d="M187.3 180.8l-1.4 .8M212.5 184.4a3.3 3.3 0 0 1 1.8 2.6l1.1 .4M212.5 185l.5-.3-.6 .4M212.7 184.5l-.2 .1M212.9 184.6l-.4 .3M216.1 185.8l-.4 .2a1.58 1.58 0 0 1 2.2 1.1 1.3 1.3 0 0 0 1.5 1.3M216.4 185.8l-.8 .4 .1-.2M216.7 185.9l-1.2 .6 .1-.3M216.9 186l-1.4 .8v-.3M217.2 186.2l-1.7 .9v-.3M217.3 186.3l-1.8 1v-.2M217.3 186.3l-1.8 1"/>
<path d="M219.9 186.5l-.3 .2a1.67 1.67 0 0 1 2.3 1.3 .91 .91 0 0 0 1.3 .7M220.1 186.5l-.6 .3 .1-.1M220.5 186.5l-1.1 .6 .1-.3M220.7 186.7l-1.3 .7v-.3M221 186.8l-1.6 1v-.4M221.3 187.1l-1.8 1-.1-.3M221.3 187.2l-1.8 1v-.1M221.4 187.2l-2 1.2 .1-.2M221.4 187.2l-2 1.2M223.8 186.5l-.6 .3a1.24 1.24 0 0 1 2.1 .7l.6 .9h.8M224 186.5l-.9 .5 .1-.2M224.3 186.6l-1.2 .7v-.3"/>
<path d="M224.6 186.8l-1.5 .8v-.3M224.9 187l-1.7 1-.1-.4M225.1 187.3l-1.9 1v-.3M225.2 187.4l-1.9 1.1-.1-.2M225.3 187.5l-2.1 1.1 .1-.1M225.3 187.5l-2.1 1.1M226.8 188.1v.1l2.1-1.1-2.1 1.2v-.1M227.1 185.9l-.4 .2a1.2 1.2 0 0 1 1.8 .5l.8 .9 .7-.2M227.4 185.9l-.8 .4 .1-.2M227.6 185.9l-1.1 .6 .1-.2M227.9 186l-1.4 .9v-.4M228.2 186.3l-1.6 .9-.1-.3"/>
<path d="M228.5 186.5l-1.8 1.1-.1-.4M228.7 186.8l-1.9 1.1-.1-.3M228.8 187l-2 1.1v-.2M228.9 187.1l-2.1 1.2M230.2 184.5l-.3 .2a1.25 1.25 0 0 1 1.8 .7l.4 .4 .3 .1-2.4 1.3M230.4 184.5l-.7 .4 .2-.2M230.7 184.5l-1 .6v-.2M230.9 184.6l-1.3 .8 .1-.3M231.2 184.8l-1.5 .9-.1-.3M231.5 185.1l-1.8 1v-.4M231.7 185.4l-1.9 1-.1-.3M232 185.7l-2 1.1-.2-.4"/>
<path d="M232.1 185.8l-2.1 1.2v-.2M232.2 185.9l-2.1 1.2-.1-.1M232.3 185.9l-2.3 1.3 .1-.1M232.7 184.7l.2 .3M232.9 182.5l-.3 .2 .2-.2a2.12 2.12 0 0 1 2 1.1h.2M233.1 182.5l-.6 .3 .1-.1M233.3 182.5l-.9 .5 .1-.2M233.6 182.6l-1.3 .7 .1-.3M233.8 182.7l-1.5 .9v-.3M234.1 183l-1.7 .9-.1-.3M234.4 183.2l-1.9 1.1-.1-.4M234.6 183.5l-1.9 1.2-.2-.4"/>
<path d="M236 180.1l-1.4 .8 .1-.3M236.3 180.2l-1.6 1-.1-.3M236.6 180.5l-1.8 1-.1-.3M236.9 180.7l-2 1.2-.1-.4M242.5 180l-9.8 5.7 .2-.1M98.7 204.2a3.2 3.2 0 0 1 3.9 .6 9.1 9.1 0 0 1 3.5 7.8 2.49 2.49 0 0 1-1.6 2.1 2.49 2.49 0 0 1-2.6-.5 9.1 9.1 0 0 1-4.1-8.2l.2-.7z"/>
</g>
<g fill="none" stroke="#000" stroke-width=".25">
<path d="M20 10.1h390v276.9h-390zM65 5.1v5M115 5.1v5M165 5.1v5M215 5.1v10M265 5.1v5M315 5.1v5M365 5.1v5M15 52.9h5M410 52.9h5M335.9 88.9l17.4 14.3h47.2M15 100.7h5"/>
<path d="M69.8 114h47.1l19.1 62.7M290.3 113.4l59.8 40.7h47.2M410 100.7h5M15 148.6h10M27.6 143.9h47.2l11.7 30.3M281.6 146.5l44.4 38.1h36.1M405 148.6h10M243.2 171.1l40.2 32.2h36.4M15 196.4h5M212.9 199.9l28.6 24.9h35.5M410 196.4h5M15 244.2h5"/>
<path d="M410 244.2h5M65 287v5M115 287v5M165 287v5M215 282.1v9.9M265 287v5M315 287v5M365 287v5"/>
</g>
<path d="M230 240.1h180v46.9h-180zM230 250h180M254 240.1v9.9M288 240.1v46.9M349 240.1v46.9M288 260.1h122M349 277.1h61M359 277.1v9.9M395 277.1v9.9" fill="none" stroke="#000" stroke-width=".36"/>
<path d="M333.2 86.7l3 1.8-.7 .9zM287.4 111.4l3.3 1.5-.7 1zM278.9 144.2l3.1 1.8-.8 .9zM86 174.4l1.1-.4 .7 3.5zM135.4 176.9l1.1-.4 .5 3.5zM240.5 168.9l3 1.7-.7 .9zM210.3 197.6l3 1.8-.8 .9z" fill="#000" stroke="#000" stroke-width=".25"/>
<g font-size="7">
<text x="356.3" y="93.4">MR84 Bearing</text>
<text x="356.3" y="101.8">Housing</text>
<text x="69.3" y="112.5">MR84 Bearing</text>
<text x="27.1" y="134.1">MR84 Bearing</text>
<text x="46.1" y="142.4">Housing</text>
<text x="353.1" y="152.6">MR84 Bearing</text>
<text x="329.4" y="183.5">48T Cover</text>
<text x="286.9" y="201.8">48T Pulley</text>
<text x="244.3" y="223.8">16T Cover</text>
<text x="289" y="270.6">Overleap</text>
<text x="289" y="278.1">Step 2</text>
</g>
<g font-size="4.9">
<text x="289" y="248.5">Aaron de los Santos 7/29/21</text>
<text x="399.1" y="285.7">1/1</text>
</g>
<g font-size="3.5">
<text x="39" y="8.8">1</text>
<text x="89" y="8.8">2</text>
<text x="139" y="8.8">3</text>
<text x="189" y="8.8">4</text>
<text x="239" y="8.8">5</text>
<text x="289" y="8.8">6</text>
<text x="339" y="8.8">7</text>
<text x="389" y="8.8">8</text>
<text x="16.3" y="30.2">A</text>
<text x="411.3" y="30.2">A</text>
<text x="16.3" y="78">B</text>
<text x="411.3" y="78">B</text>
<text x="16.2" y="125.9">C</text>
<text x="411.2" y="125.9">C</text>
<text x="16.2" y="173.7">D</text>
<text x="411.2" y="173.7">D</text>
<text x="16.3" y="221.6">E</text>
<text x="411.3" y="221.6">E</text>
<text x="16.4" y="269.4">F</text>
<text x="411.4" y="269.4">F</text>
<text x="39" y="290.8">1</text>
<text x="89" y="290.8">2</text>
<text x="139" y="290.8">3</text>
<text x="189" y="290.8">4</text>
<text x="239" y="290.8">5</text>
<text x="289" y="290.8">6</text>
<text x="339" y="290.8">7</text>
<text x="389" y="290.8">8</text>
</g>
<g font-size="2.5">
<text x="231" y="242.9">Dept.</text>
<text x="255" y="242.9">Technical reference</text>
<text x="289" y="242.9">Created by</text>
<text x="350" y="242.9">Approved by</text>
<text x="289" y="252.8">Document type</text>
<text x="350" y="252.8">Document status</text>
<text x="289" y="262.9">Title</text>
<text x="350" y="262.9">DWG No.</text>
<text x="350" y="279.9">Rev.</text>
<text x="360" y="279.9">Date of issue</text>
<text x="396" y="279.9">Sheet</text>
</g>
</svg>
